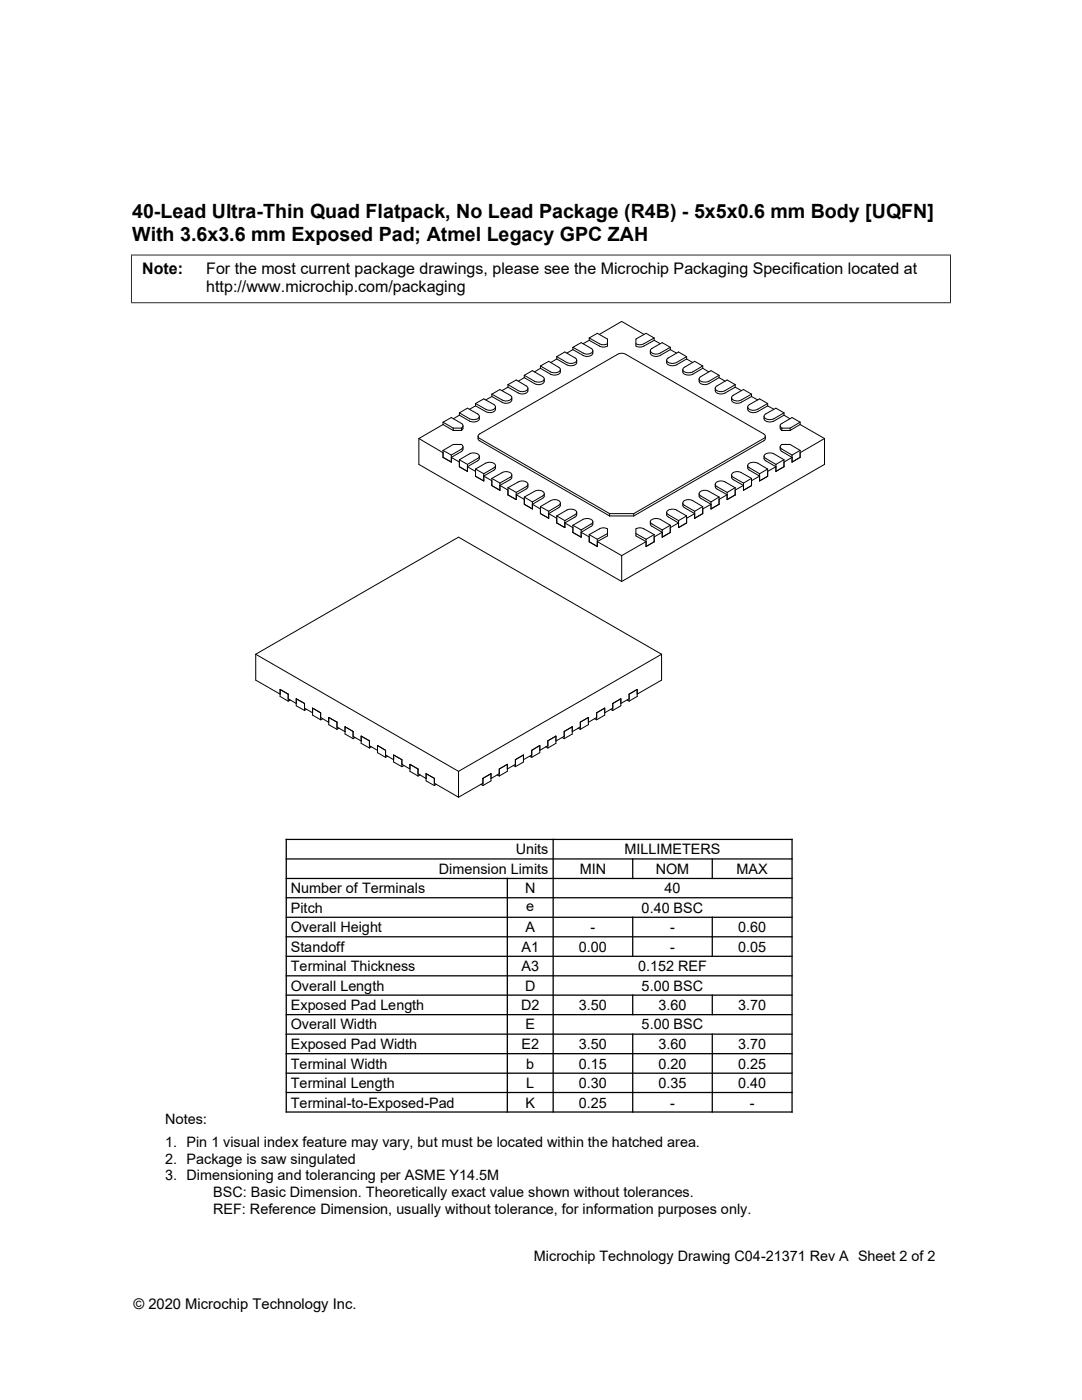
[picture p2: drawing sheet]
<svg xmlns="http://www.w3.org/2000/svg" width="216mm" height="279mm" viewBox="0 0 216 279" stroke-linecap="round" stroke-linejoin="round" font-family="sans-serif">
<g fill="none" stroke="#000" stroke-width=".2">
<path d="M26.1 50.9h163.7M26.2 50.8v9.7M189.7 50.8v9.7M26.1 60.4h163.7M98.1 79.1l2.6 1.4a1.04 1.04 0 0 0 1.4-1.2M98.1 78.7l1.7-1 2 1.2a.5 .5 0 0 1 .2 .7 1.59 1.59 0 0 1-1.8 .2zM98.1 78.7v.4M98.1 79.1l-1.2 .7M101.4 77.3l2.5 1.3a1.03 1.03 0 0 0 1.4-1.1M101.4 76.8l1.6-1 2 1.2a.5 .5 0 0 1 .2 .8 1.59 1.59 0 0 1-1.8 .1zM101.4 76.8v.5M101.4 77.3l-1.2 .6"/>
<path d="M104.6 75.4l2.5 1.3a1.04 1.04 0 0 0 1.5-1.1M104.6 74.9l1.6-.9 2.1 1.2a.49 .49 0 0 1 .2 .7 1.79 1.79 0 0 1-1.8 .2zM104.6 74.9v.5M104.6 75.4l-1.2 .7M107.8 73.5l2.1 1.2 .5 .1a1.03 1.03 0 0 0 1.4-1M107.8 73l1.7-.9 2 1.2a.47 .47 0 0 1 .2 .7 1.75 1.75 0 0 1-1.8 .2zM107.8 73v.5M107.8 73.5l-1.1 .7M111.1 71.6l2 1.2 .5 .2a1.03 1.03 0 0 0 1.5-1.1M111.1 71.2l1.6-1 2 1.2a.46 .46 0 0 1 .3 .7 1.75 1.75 0 0 1-1.9 .3zM111.1 71.2v.4M111.1 71.6l-1.2 .8"/>
<path d="M114.3 69.8l2.6 1.3a1.03 1.03 0 0 0 1.4-1.1M114.3 69.3l1.7-.9 2 1.1a.5 .5 0 0 1 .2 .8 1.59 1.59 0 0 1-1.9 .2zM114.3 69.3v.5M114.3 69.8l-1.2 .7M117.6 67.5l1.6-1 2 1.2v1.4l-.8 .2-.6-.1-2.2-1.3M117.6 67.5l2.2 1.2 .6 .1 .8-.2M117.6 67.5v.4M117.6 67.9l-1.3 .7M119.6 66.7l4.5-2.6 4.4 2.6M129.9 69.7l2.2-1.3 1.6 .9-2.5 1.3a.99 .99 0 0 1-1.4-.8zM130.5 67.5l-1.6-1-2 1.2v1.4l.8 .2 .6-.1 2.2-1.3M130.5 67.5l-2.2 1.2-.6 .1-.8-.2"/>
<path d="M130.5 67.5v.4M130.5 67.9l1.3 .7M133.2 71.5l2.2-1.3 1.6 1-2 1.2-.5 .1a.96 .96 0 0 1-1.4-.8zM133.7 69.8l-2.5 1.3a1.05 1.05 0 0 1-1.4-1.1M133.7 69.3v.5M133.7 69.8l1.3 .7M136.4 73.4l2.2-1.3 1.6 .9-2 1.2-.5 .2a.98 .98 0 0 1-1.4-.8zM137 71.6l-2 1.2-.5 .2a1.02 1.02 0 0 1-1.5-1.1M137 71.2v.4M137 71.6l1.2 .8M139.7 75.3l2.2-1.3 1.6 .9-2.1 1.2-.5 .1a.96 .96 0 0 1-1.4-.7zM140.2 73.5l-2 1.2-.5 .1a1.04 1.04 0 0 1-1.5-1"/>
<path d="M140.2 73v.5M140.2 73.5l1.2 .7M142.9 77.2l2.2-1.4 1.6 1-2.5 1.3a.98 .98 0 0 1-1.4-.8zM143.5 75.4l-2.6 1.3a1.03 1.03 0 0 1-1.4-1.1M143.5 74.9v.5M143.5 75.4l1.2 .7M146.1 79l2.2-1.3 1.7 1-2.6 1.3a.96 .96 0 0 1-1.4-.8zM146.7 77.3l-2.5 1.3a1.04 1.04 0 0 1-1.5-1.1M146.7 76.8v.5M146.7 77.3l1.2 .6M150 79.1l-2.6 1.4a1.03 1.03 0 0 1-1.4-1.2M150 78.7v.4"/>
<path d="M150 79.1l1.2 .7M83.6 87.5l4.8 2.9M83.6 87.5v5.2l40.5 23.3M88.4 84.3l1.7-1 2.1 1.3 .2 .4-.3 .4M88.4 89.9l2-1.2h1.7l.1 .1 .2 .4-.3 .4-2 1.2M88.4 89.9v1.4l1.7 .9v-1.4M88.4 84.3v.4M88.4 84.7l2 1.2M88.4 84.7l-4.8 2.8M88.4 84.3l2 1.1M88.4 89.9l1.7 .9M90.4 85.9h1.7"/>
<path d="M90.4 85.4h1.7M90.4 85.4v.5M91.7 82.9l2 1.1 .5 .2a1.03 1.03 0 0 0 1.4-1.1M91.7 91.7l2.5-1.3a.98 .98 0 0 1 1.4 .8l-2.3 1.5M91.7 82.4l1.6-.9 2 1.1a.52 .52 0 0 1 .3 .8 1.75 1.75 0 0 1-1.9 .2zM91.7 91.7v1.4l1.6 1v-1.4M91.7 82.4v.5M91.7 82.9l-1.3 .7M91.7 91.7l1.6 1M92.1 85.4v.5M92.4 89.2a.81 .81 0 0 1-.3 .9l-2 1.2 1.6 .9M92.4 85a.81 .81 0 0 1-.3 .9"/>
<path d="M94.9 81l2.5 1.3a1.03 1.03 0 0 0 1.5-1.1M94.9 80.5l1.6-.9 2.1 1.1a.52 .52 0 0 1 .2 .8 1.59 1.59 0 0 1-1.9 .2zM94.9 93.6l2-1.2 .5-.1a.96 .96 0 0 1 1.4 .8l-2.3 1.4M94.9 93.6v1.5l1.6 .9v-1.5M94.9 80.5v.5M94.9 81l-1.2 .7M94.9 93.6l1.6 .9M95.4 87.1v.6l.3 .3 25.9 15M95.6 91l-.1 .8-2.2 1.3 1.6 1M98.1 95.5l2.6-1.4a.97 .97 0 0 1 1.4 .9l-2.3 1.4M98.1 95.5v1.4l1.7 .9v-1.4M98.1 95.5l1.7 .9"/>
<path d="M98.9 92.9l-.2 .8-2.2 1.3 1.6 .9M101.4 97.3l2.5-1.3a.96 .96 0 0 1 1.4 .8l-2.3 1.5M101.4 97.3v1.5l1.6 .9v-1.4M101.4 97.3l1.6 1M102.1 94.8l-.1 .8-2.2 1.3 1.6 .9M104.6 99.2l2.5-1.3a.97 .97 0 0 1 1.5 .8l-2.4 1.5M104.6 99.2v1.4l1.6 1v-1.4M104.6 99.2l1.6 1M105.3 96.7l-.1 .8-2.2 1.2 1.6 1M108.6 98.5l-.2 .8-2.2 1.3 1.6 1M139.5 98.5l.2 .8 2.2 1.3-1.7 1M142.7 96.7l.2 .8 2.2 1.2-1.6 1"/>
<path d="M143.5 99.2l-2.6-1.3a.96 .96 0 0 0-1.4 .8l2.4 1.5M143.5 99.2v1.4l-1.6 1v-1.4M143.5 99.2l-1.6 1M146 94.8l.1 .8 2.2 1.3-1.6 .9M146.7 97.3l-2.5-1.3a.98 .98 0 0 0-1.4 .8l2.3 1.5M146.7 97.3v1.5l-1.6 .9v-1.4M146.7 97.3l-1.6 1M149.2 92.9l.2 .8 2.2 1.3-1.6 .9M149.4 80.9l2.2-1.3 1.6 .9-2.5 1.4a.98 .98 0 0 1-1.5-.9zM150 95.5l-2.6-1.4a.96 .96 0 0 0-1.4 .9l2.3 1.4M150 95.5v1.4l-1.7 .9v-1.4M150 95.5l-1.7 .9"/>
<path d="M152.5 91l.1 .8 2.2 1.3-1.6 1M152.6 82.7l2.2-1.2 1.6 .9-2 1.2-.5 .1a.96 .96 0 0 1-1.4-.8zM152.7 87.1v.6l-.3 .3-25.9 15M153.2 81l-2.5 1.3a1.04 1.04 0 0 1-1.5-1.1M153.2 93.6l-2-1.2-.5-.1a.97 .97 0 0 0-1.5 .8l2.4 1.4M153.2 93.6v1.5l-1.6 .9v-1.5M153.2 80.5v.5M153.2 81l1.2 .7M153.2 93.6l-1.6 .9M155.7 89.2l.1 .8 2.2 1.3-1.6 .9M155.7 85v.6l.3 .3M156 85.9h1.7"/>
<path d="M156 85.4h1.7M156 85.4v.5M156.4 82.9l-2 1.1-.5 .2a1.02 1.02 0 0 1-1.4-1.1M156.4 91.7l-2-1.1-.5-.2a.97 .97 0 0 0-1.4 .8l2.3 1.5M156.4 91.7v1.4l-1.6 1v-1.4M156.4 82.4v.5M156.4 82.9l1.3 .7M156.4 91.7l-1.6 1M157.7 85.4v.5M159.7 84.3l-1.7-1-2 1.2a.49 .49 0 0 0-.3 .5 .49 .49 0 0 0 .3 .4M159.7 89.9l-2-1.2h-1.7l-.2 .1a.46 .46 0 0 0 .2 .8l2 1.2M159.7 84.3v.4"/>
<path d="M159.7 89.9v1.4l-1.7 .9v-1.4M159.7 84.7l-2 1.2M159.7 84.7l4.8 2.8M159.7 89.9l-1.7 .9M159.7 84.3l-2 1.1M164.5 87.5v5.2l-40.4 23.3M164.5 87.5l-4.8 2.9M107.8 101.1l2.6-1.4a.96 .96 0 0 1 1.4 .9l-2.3 1.4M107.8 101.1v1.4l1.7 .9v-1.4M107.8 101.1l1.7 .9M111.1 103l2.5-1.4a.98 .98 0 0 1 1.4 .8l-2.3 1.5M111.1 103v1.4l1.6 .9v-1.4"/>
<path d="M111.1 103l1.6 .9M111.8 100.4l-.1 .8-2.2 1.3 1.6 .9M114.3 104.8l2-1.2 .6-.1a.96 .96 0 0 1 1.4 .8l-2.3 1.5M114.3 104.8v1.5l1.7 .9v-1.4M114.3 104.8l1.7 1M115.1 102.2l-.2 .8-2.2 1.4 1.6 .9M117.6 106.7l2.2-1.3 .6-.1 .8 .3v1.3l-2 1.2 4.9 2.8M117.6 106.7v1.4l1.6 1v-1.5M117.6 106.7l1.6 .9M118.3 104.1l-.2 .8-2.1 1.3 1.6 1M121.2 106.5l-2 1.1M121.6 102.5l-25.9-15a.49 .49 0 0 1-.3-.4 .49 .49 0 0 1 .3-.5l27.5-15.9 .9-.2 .8 .2 27.5 15.9a.49 .49 0 0 1 .3 .5 .49 .49 0 0 1-.3 .4l-25.9 15"/>
<path d="M121.6 103h4.9M121.6 102.5v.5M121.6 102.5h4.9M124.1 110.9v5.1M126.5 102.5v.5M126.9 106.5l2 1.1M129.8 104.1l.1 .8 2.2 1.3-1.6 1M130.5 106.7l-2.2-1.3-.6-.1-.8 .3v1.3l2 1.2-4.8 2.8M130.5 106.7v1.4l-1.6 1v-1.5M130.5 106.7l-1.6 .9M133 102.2l.2 .8 2.2 1.4-1.7 .9M133.7 104.8l-1.9-1.2-.6-.1a.99 .99 0 0 0-1.4 .8l2.3 1.5"/>
<path d="M133.7 104.8v1.5l-1.6 .9v-1.4M133.7 104.8l-1.6 1M136.2 100.4l.2 .8 2.2 1.3-1.6 .9M137 103l-2-1.2-.5-.2a.97 .97 0 0 0-1.4 .8l2.3 1.5M137 103v1.4l-1.6 .9v-1.4M137 103l-1.6 .9M140.2 101.1l-2.5-1.4a.98 .98 0 0 0-1.4 .9l2.3 1.4M140.2 101.1v1.4l-1.6 .9v-1.4M140.2 101.1l-1.6 .9M51 130.6v5.1l4.9 2.8M51 130.6l40.5-23.4 40.5 23.4M51 130.6l40.5 23.3"/>
<path d="M55.9 137.6l1.6 .9v1.4l-1.6-.9zM57.5 139.5l1.6 .9M57.9 139.7l-.4 .2M59.1 139.5l1.7 .9v1.4l-1.7-.9zM125.1 139.7l.4 .2M125.5 138.5l1.6-.9v1.4l-1.6 .9zM125.5 139.5l-1.6 .9M132 130.6l-40.5 23.3M132 130.6v5.1l-4.9 2.8M60.8 141.3l1.6 1M61.1 141.6l-.3 .2M62.4 141.3l1.6 1v1.4l-1.6-1z"/>
<path d="M64 143.2l1.6 1M64.4 143.4l-.4 .3M65.6 143.2l1.6 .9v1.5l-1.6-1zM67.2 145.1l1.6 .9M67.6 145.3l-.4 .3M68.8 145l1.7 1v1.4l-1.7-.9zM70.5 147l1.6 .9M70.9 147.2l-.4 .2M72.1 146.9l1.6 .9v1.5l-1.6-1zM73.7 148.8l1.6 .9M74.1 149l-.4 .3M75.3 148.8l1.6 .9v1.4l-1.6-.9z"/>
<path d="M76.9 150.7l1.6 .9M77.4 150.9l-.5 .2M78.5 150.7l1.7 .9v1.4l-1.7-.9zM80.2 152.5l1.6 1M80.6 152.8l-.4 .2M81.8 152.5l1.6 1v1.4l-1.6-1zM83.4 154.4l1.6 1M83.8 154.7l-.4 .2M85 154.4l1.7 .9v1.5l-1.7-1zM86.7 156.3l4.8 2.8M87.1 156.5l-.4 .3M91.5 153.9v5.2"/>
<path d="M96 156.5l.4 .3M96.4 155.3l1.6-.9v1.4l-1.6 1zM96.4 156.3l-4.9 2.8M99.2 154.7l.4 .2M99.6 153.5l1.6-1v1.4l-1.6 1zM99.6 154.4l-1.6 1M102.5 152.8l.3 .2M102.8 151.6l1.6-.9v1.4l-1.6 .9zM102.8 152.5l-1.6 1M105.7 150.9l.4 .2M106.1 149.7l1.6-.9v1.4l-1.6 .9zM106.1 150.7l-1.7 .9"/>
<path d="M108.9 149l.4 .3M109.3 147.8l1.6-.9v1.4l-1.6 1zM109.3 148.8l-1.6 .9M112.2 147.2l.4 .2M112.6 146l1.6-1v1.5l-1.6 .9zM112.6 147l-1.7 .9M115.4 145.3l.4 .3M115.8 144.1l1.6-.9v1.4l-1.6 1zM115.8 145.1l-1.6 .9M118.6 143.4l.5 .3M119.1 142.3l1.6-1v1.4l-1.6 1zM119.1 143.2l-1.7 1"/>
<path d="M121.8 141.6l.5 .2M122.3 140.4l1.6-.9v1.4l-1.6 .9zM122.3 141.3l-1.6 1"/>
</g>
<g fill="none" stroke="#000" stroke-width=".25">
<path d="M57.1 179.2h100.9M57.1 175.3h100.9M57.1 171.4h100.9M57.1 167.5h100.9v54.4h-100.9zM101.2 175.3v46.6M110.4 167.5v54.4M126.3 171.4v3.9M142.1 171.4v3.9M57.1 187h100.9M57.1 183.1h100.9M57.1 198.6h100.9M57.1 194.7h100.9"/>
<path d="M57.1 190.9h100.9M126.3 183.1v7.8M126.3 198.6v3.9M142.1 183.1v7.8M142.1 198.6v3.9M57.1 214.2h100.9M57.1 206.4h100.9M57.1 202.5h100.9M57.1 210.3h100.9M57.1 218h100.9M126.3 206.4v15.5M142.1 206.4v15.5"/>
</g>
<g font-size="3.9">
<text x="26.3" y="43.5">40-Lead Ultra-Thin Quad Flatpack, No Lead Package (R4B) - 5x5x0.6 mm Body [UQFN]</text>
<text x="26.3" y="48.1">With 3.6x3.6 mm Exposed Pad; Atmel Legacy GPC ZAH</text>
</g>
<g font-size="3.2">
<text x="28.4" y="54.7">Note:</text>
<text x="41.2" y="54.7">For the most current package drawings, please see the Microchip Packaging Specification located at</text>
<text x="41.2" y="58.3">http://www.microchip.com/packaging</text>
</g>
<g font-size="2.9">
<text x="102.9" y="170.5">Units</text>
<text x="124.6" y="170.5">MILLIMETERS</text>
<text x="58" y="178.3">Number of Terminals</text>
<text x="87.6" y="174.4">Dimension Limits</text>
<text x="104.8" y="178.3">N</text>
<text x="115.7" y="174.4">MIN</text>
<text x="130.9" y="174.4">NOM</text>
<text x="132.6" y="178.3">40</text>
<text x="147" y="174.4">MAX</text>
<text x="58" y="182.2">Pitch</text>
<text x="105" y="181.9">e</text>
<text x="128" y="182.2">0.40 BSC</text>
<text x="58" y="186">Overall Height</text>
<text x="58" y="189.9">Standoff</text>
<text x="104.1" y="189.9">A1</text>
<text x="104.8" y="186">A</text>
<text x="115.5" y="189.9">0.00</text>
<text x="117.8" y="186">-</text>
<text x="133.7" y="186">-</text>
<text x="133.7" y="189.9">-</text>
<text x="147.3" y="186">0.60</text>
<text x="147.3" y="189.9">0.05</text>
<text x="58" y="193.8">Terminal Thickness</text>
<text x="58" y="197.7">Overall Length</text>
<text x="104.1" y="193.8">A3</text>
<text x="104.8" y="197.7">D</text>
<text x="127.3" y="193.8">0.152 REF</text>
<text x="128" y="197.7">5.00 BSC</text>
<text x="58" y="201.6">Exposed Pad Length</text>
<text x="104" y="201.6">D2</text>
<text x="115.5" y="201.6">3.50</text>
<text x="131.4" y="201.6">3.60</text>
<text x="147.3" y="201.6">3.70</text>
<text x="58" y="205.5">Overall Width</text>
<text x="58" y="209.4">Exposed Pad Width</text>
<text x="104.1" y="209.4">E2</text>
<text x="104.8" y="205.5">E</text>
<text x="115.5" y="209.4">3.50</text>
<text x="128" y="205.5">5.00 BSC</text>
<text x="131.4" y="209.4">3.60</text>
<text x="147.3" y="209.4">3.70</text>
<text x="58" y="213.2">Terminal Width</text>
<text x="105" y="213.2">b</text>
<text x="115.5" y="213.2">0.15</text>
<text x="131.4" y="213.2">0.20</text>
<text x="147.3" y="213.2">0.25</text>
<text x="58" y="217.1">Terminal Length</text>
<text x="58" y="221">Terminal-to-Exposed-Pad</text>
<text x="104.8" y="221">K</text>
<text x="105" y="217.1">L</text>
<text x="115.5" y="217.1">0.30</text>
<text x="115.5" y="221">0.25</text>
<text x="131.4" y="217.1">0.35</text>
<text x="133.7" y="221">-</text>
<text x="147.3" y="217.1">0.40</text>
<text x="149.6" y="221">-</text>
<text x="32.9" y="224.4">Notes:</text>
<text x="32.9" y="229">1. Pin 1 visual index feature may vary, but must be located within the hatched area.</text>
<text x="32.9" y="232.3">2. Package is saw singulated</text>
<text x="32.9" y="235.6">3. Dimensioning and tolerancing per ASME Y14.5M</text>
<text x="42.5" y="238.9">BSC: Basic Dimension. Theoretically exact value shown without tolerances.</text>
<text x="42.5" y="242.2">REF: Reference Dimension, usually without tolerance, for information purposes only.</text>
<text x="106.5" y="251.7">Microchip Technology Drawing C04-21371 Rev A Sheet 2 of 2</text>
<text x="26.6" y="261.3">© 2020 Microchip Technology Inc.</text>
</g>
</svg>
